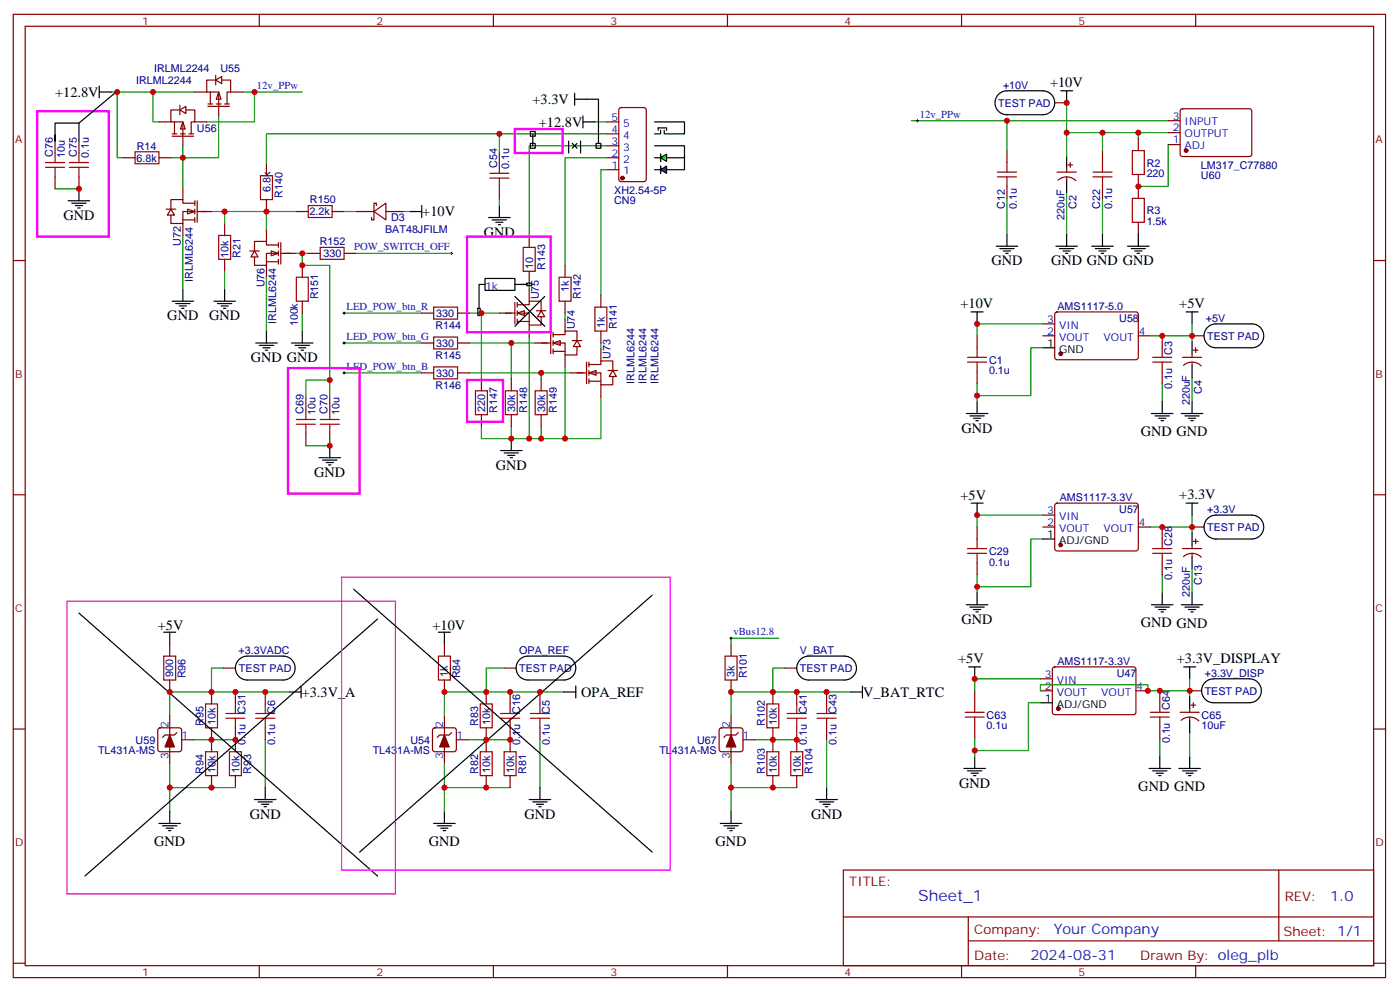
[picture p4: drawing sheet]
<svg xmlns="http://www.w3.org/2000/svg" width="414mm" height="293mm" viewBox="0 0 414 293" stroke-linecap="round" stroke-linejoin="round" font-family="sans-serif">
<g fill="none" stroke="#870000" stroke-width=".35">
<path d="M3.9 4.2h405.4v284.4h-405.4zM7.4 7.8h398.3v277.2h-398.3zM76.6 4.2v3.6M145.7 4.2v3.6M214.9 4.2v3.6M284 4.2v3.6M353.2 4.2v3.6M63.7 22.2v2.8M3.9 76.9h3.5M405.7 76.9h3.6M3.9 146h3.5M405.7 146h3.6"/>
<path d="M131.3 190.1v3.6M3.9 215.2h3.5M128 215l.4-.2h5.7l.5 .2 .2 .5v5.7l-.2 .5-.5 .2h-5.7l-.5-.2-.2-.5v-5.7zM131.3 200.7v3.6M131.3 211.3v14.1M133.4 216.3l-.7 .7h-2.8l-.7 .7M134.8 218.4h3.5M143.6 204.3v3.5M143.6 214.8v7.1M150.7 204.3v3.5M150.7 214.8v7.1M159.5 204.3v3.5"/>
<path d="M159.5 214.8v3.6M405.7 215.2h3.6M143.6 229v3.5M150.7 229v3.5M249.1 256.8h156.6v28.2h-156.6zM377.7 256.8v20.9M249.1 270.7h156.5M286 277.7h119.6M286 270.7v14.1M3.9 284.3h3.5M76.6 285v3.6M145.7 285v3.6"/>
<path d="M214.9 285v3.6M284 285v3.6M353.2 285v3.6M405.7 284.3h3.6"/>
</g>
<g fill="none" stroke="#000" stroke-width=".35">
<path d="M29.3 27.2h3.5M29.3 25.4v3.5M129.5 186.6h3.5M131.3 186.6v3.5M166.5 204.3h3.6M170.1 202.5v3.5M131.3 239.5v3.6M156.3 236h6.4M157.4 236.7h4.2M158.4 237.4h2.1M159.1 238.1h.7M159.5 232.5v3.5"/>
<path d="M128.1 243.1h6.3M129.2 243.8h4.2M130.2 244.5h2.1M130.9 245.2h.7"/>
</g>
<path d="M131.3 217l1.4 3.5h-2.8z" fill="#870000" stroke="#870000" stroke-width=".35"/>
<path d="M129.5 193.7h3.5v7h-3.5zM141.9 207.8h3.5v7h-3.5zM147.8 212h5.7M147.8 210.6h5.7M150.7 207.8v2.8M150.7 212v2.8M156.7 212h5.6M156.7 210.6h5.6M159.5 207.8v2.8M159.5 212v2.8M141.9 221.9h3.5v7.1h-3.5zM148.9 221.9h3.5v7.1h-3.5z" fill="none" stroke="#a10000" stroke-width=".35"/>
<g fill="none" stroke="#008700" stroke-width=".35">
<path d="M32.8 27.2h1.8v19.4h1.8M34.6 27.2h22.9M45.2 27.2v8.8h1.8M64.6 34.2v12.4h-10.6M71.6 27.2h3.6M89.3 27.2h-14.1v8.8h-14.1M345.1 39.2h-8.9v1.7M54 43v3.6h-3.5M138.3 218.4h12.4M159.5 218.4v14.1M166.5 204.3h-35.2v7M131.3 232.5h19.4"/>
<path d="M131.3 225.4v14.1"/>
</g>
<path d="M63.7 23.6l1.8-1v2.1z" fill="#fff" stroke="#870000" stroke-width=".35"/>
<g fill="none" stroke="#870000" stroke-width=".35">
<path d="M53.1 31v2.9M57.5 27.2h3.6M61.4 30.7h1.4M61.4 31.4h6.4M62.1 27.2v3.5M63.5 23.6h-2.4v3.6h3.5v7M63.9 30.7h1.4M64.6 27.2l.7 2.1h-1.4zM65.7 23.6h2.4v3.6h-1v3.5M66.4 30.7h1.4M68.1 27.2h3.5M36.4 46.6h3.5"/>
<path d="M47 46.6h3.5"/>
</g>
<path d="M39.9 44.8h7.1v3.5h-7.1z" fill="none" stroke="#a10000" stroke-width=".35"/>
<path d="M53.1 32.5l1.8-1.1v2.1z" fill="#fff" stroke="#870000" stroke-width=".35"/>
<g fill="none" stroke="#870000" stroke-width=".35">
<path d="M47 36h3.5M50.8 39.5h1.4M51.5 36v3.5M53 32.5h-2.5v3.5h3.5v7M53.3 39.5h1.4M54 36l.7 2.1h-1.4zM55.1 32.5h2.4v3.5h-1v3.5M55.8 39.5h1.4M57.5 36h3.6M311.5 30.3h3.6M345.1 39.2h3.5M345.1 35.6h3.5"/>
<path d="M348.8 32.3l.5-.2 20 .1 .4 .6v13l-.7 .4-20-.1-.4-.6v-12.7zM50.8 40.2h6.4M297.4 44.5v3.5M297.4 55v3.6M312.2 50.8h5.7M312.5 53.2a3.8 3.8 0 0 1 5.3 .1M315.1 49.7v1.1M315.1 52.2v1.1M315.4 48.7h1.4M316.1 48v1.4M325.6 44.5v3.5M325.6 55v3.6"/>
<path d="M336.2 40.9v3.6M336.2 51.5v7.1M345.1 42.7h3.5M336.2 65.6v3.5M288.6 99.1v3.6M308 99.1h3.5M308 95.6h3.5M311.8 92.3l.4-.2h23.6l.4 .7v13l-.7 .4-23.5-.1-.5-.6v-12.7zM336.2 99.1h3.6M343.3 99.1v3.6M352.1 99.1h3.5M288.6 109.7v3.5"/>
<path d="M343.3 109.7v3.5M349.3 105.5h5.6M349.6 107.9a3.8 3.8 0 0 1 5.2 .1M352.1 104.4v1.1M352.1 106.9v1M352.5 103.4h1.4M353.2 102.7v1.4M288.6 155.6v3.5M308 155.6h3.5M308 152h3.5M311.8 148.7l.4-.2 23.6 .1 .4 .6v13l-.7 .4h-23.5l-.5-.7v-12.7zM336.2 155.6h3.6"/>
<path d="M343.3 155.6v3.5M352.1 155.6h3.5M352.5 159.8h1.4M353.2 159.1v1.4M288.6 166.2v3.5M343.3 166.2v3.5M349.3 161.9h5.6M349.6 164.3a3.8 3.8 0 0 1 5.2 .2M352.1 160.9v1M352.1 163.3v1.1M50.1 190.1v3.6M66 197.2h3.5"/>
<path d="M148.9 197.2h3.5M215.9 190.1v3.6M231.8 197.2h3.5M46.8 215l.5-.2h5.7l.5 .2 .2 .5v5.7l-.3 .5-.4 .2h-5.7l-.5-.2-.2-.5v-5.7zM50.1 200.7v3.6M50.1 211.3v14.1M52.2 216.3l-.7 .7h-2.8l-.7 .7M53.7 218.4h3.5M62.5 204.3v3.5M62.5 214.8v7.1M69.5 204.3v3.5M69.5 214.8v7.1"/>
<path d="M78.4 204.3v3.5M78.4 214.8v3.6M212.6 215l.5-.2h5.7l.5 .2 .2 .5v5.7l-.3 .5-.4 .2h-5.7l-.5-.2-.2-.5v-5.7zM215.9 200.7v3.6M215.9 211.3v14.1M218.1 216.3l-.8 .7h-2.8l-.7 .7M219.5 218.4h3.5M228.3 204.3v3.5M228.3 214.8v7.1M235.3 204.3v3.5M235.3 214.8v7.1M244.2 204.3v3.5"/>
<path d="M244.2 214.8v3.6M62.5 229v3.5M69.5 229v3.5M228.3 229v3.5M235.3 229v3.5"/>
</g>
<g fill="none" stroke="#000" stroke-width=".35">
<path d="M294.9 27.8a3.5 3.5 0 0 1 2.5-1h10.6a3.5 3.5 0 0 1 3.5 3.5 3.5 3.5 0 0 1-3.5 3.6h-10.6a3.5 3.5 0 0 1-3.2-2.2 3.5 3.5 0 0 1 .7-3.9zM313.3 26.8h3.5M315.1 26.8v3.5M315.1 46.2v3.5M315.1 53.3v3.5M294.3 72.7h6.3M295.3 73.4h4.2M296.4 74.1h2.1M297.1 74.8h.7M297.4 69.1v3.6M311.9 72.7h6.3M312.9 73.4h4.3"/>
<path d="M314 74.1h2.1M314.7 74.8h.7M315.1 69.1v3.6M322.5 72.7h6.3M323.5 73.4h4.3M324.6 74.1h2.1M325.3 74.8h.7M325.6 69.1v3.6M333.1 72.7h6.3M334.1 73.4h4.2M335.2 74.1h2.1M335.9 74.8h.7"/>
<path d="M336.2 69.1v3.6M50.8 88.9h6.4M51.9 89.6h4.2M53 90.3h2.1M53.7 91h.7M54 85.4v3.5M286.8 92.1h3.6M288.6 92.1v3.5M350.3 92.1h3.6M352.1 92.1v3.5M356.7 96.6a3.5 3.5 0 0 1 2.5-1h10.5a3.5 3.5 0 0 1 3.6 3.5 3.5 3.5 0 0 1-3.6 3.6h-10.5a3.5 3.5 0 0 1-3.3-2.2 3.5 3.5 0 0 1 .8-3.9zM288.6 118.5v3.6"/>
<path d="M308 102.7h3.5M343.3 118.5v3.6M352.1 100.9v3.5M352.1 107.9v3.6M352.1 118.5v3.6M285.4 122.1h6.4M286.5 122.8h4.2M287.5 123.5h2.2M288.3 124.2h.7M340.1 122.1h6.4M341.2 122.8h4.2M342.2 123.5h2.1"/>
<path d="M342.9 124.2h.7M348.9 122.1h6.4M350 122.8h4.2M351 123.5h2.2M351.8 124.2h.7M286.8 148.5h3.6M288.6 148.5v3.5M308 159.1h3.5M350.3 148.5h3.6M352.1 148.5v3.5M352.1 157.3v3.6M356.7 153.1a3.5 3.5 0 0 1 2.5-1.1h10.5a3.5 3.5 0 0 1 3.6 3.6 3.5 3.5 0 0 1-3.6 3.5h-10.5a3.5 3.5 0 0 1-3.3-2.2 3.5 3.5 0 0 1 .8-3.8z"/>
<path d="M285.4 178.5h6.4M286.5 179.2h4.2M287.5 179.9h2.2M288.6 175v3.5M340.1 178.5h6.4M341.2 179.2h4.2M342.2 179.9h2.1M343.3 175v3.5M348.9 178.5h6.4M350 179.2h4.2M351 179.9h2.2M352.1 164.4v3.5"/>
<path d="M352.1 175v3.5M48.4 186.6h3.5M50.1 186.6v3.5M70.6 194.7a3.5 3.5 0 0 1 2.5-1h10.5a3.5 3.5 0 0 1 3.6 3.5 3.5 3.5 0 0 1-3.6 3.5h-10.5a3.5 3.5 0 0 1-3.3-2.1 3.5 3.5 0 0 1 .8-3.9zM153.5 194.7a3.5 3.5 0 0 1 2.5-1h10.5a3.5 3.5 0 0 1 3.6 3.5 3.5 3.5 0 0 1-3.6 3.5h-10.5a3.5 3.5 0 0 1-3.3-2.1 3.5 3.5 0 0 1 .8-3.9zM236.4 194.7a3.5 3.5 0 0 1 2.5-1h10.5a3.5 3.5 0 0 1 3.6 3.5 3.5 3.5 0 0 1-3.6 3.5h-10.5a3.5 3.5 0 0 1-3.3-2.1 3.5 3.5 0 0 1 .8-3.9zM288.3 180.6h.7M342.9 180.6h.7M351.8 180.6h.7M85.4 204.3h3.5M88.9 202.5v3.5M251.2 204.3h3.5"/>
<path d="M254.7 202.5v3.5M50.1 239.5v3.6M75.2 236h6.3M76.2 236.7h4.3M77.3 237.4h2.1M78 238.1h.7M78.4 232.5v3.5M215.9 239.5v3.6M241 236h6.3M242 236.7h4.3M243.1 237.4h2.1M243.8 238.1h.7"/>
<path d="M244.2 232.5v3.5M47 243.1h6.3M48 243.8h4.2M49.1 244.5h2.1M49.8 245.2h.7M212.8 243.1h6.3M213.8 243.8h4.3M214.9 244.5h2.1M215.6 245.2h.7"/>
</g>
<g fill="none" stroke="#008700" stroke-width=".35">
<path d="M269.2 35.6h75.9M297.4 35.6v8.9M315.1 30.3v8.9M325.6 39.2v5.3M336.2 39.2h-21.1v7M297.4 58.6v10.5M315.1 56.8v12.3M325.6 58.6v10.5M345.1 42.7v12.3h-8.9M308 95.6h-19.4v3.5M352.1 95.6v3.5h-12.3M352.1 99.1v1.8"/>
<path d="M288.6 113.2v5.3M308 102.7h-3.5v14.1h-15.9M343.3 113.2v5.3M352.1 111.5v7M308 152h-19.4v3.6M308 159.1h-3.5v14.1h-15.9M352.1 152v3.6h-12.3M352.1 155.6v1.7M288.6 169.7v5.3M343.3 169.7v5.3M352.1 167.9v7.1M66 197.2h-3.5v7.1"/>
<path d="M148.9 197.2h-5.3v7.1M230 188.4h-14.1v1.7M231.8 197.2h-3.5v7.1M57.2 218.4h12.3M78.4 218.4v14.1M85.4 204.3h-35.3v7M223 218.4h12.3M244.2 218.4v14.1M251.2 204.3h-35.3v7M50.1 232.5h19.4M50.1 225.4v14.1M215.9 232.5h19.4"/>
<path d="M215.9 225.4v14.1"/>
</g>
<g fill="none" stroke="#a10000" stroke-width=".35">
<path d="M294.6 52.2h5.6M294.6 50.8h5.6M297.4 48v2.8M297.4 52.2v2.8M322.8 52.2h5.7M322.8 50.8h5.7M325.6 48v2.8M325.6 52.2v2.8M334.5 44.5h3.5v7h-3.5zM334.5 58.6h3.5v7h-3.5zM285.8 106.9h5.6M285.8 105.5h5.6"/>
<path d="M288.6 102.7v2.8M288.6 106.9v2.8M340.5 106.9h5.6M340.5 105.5h5.6M343.3 102.7v2.8M343.3 106.9v2.8M288.6 159.1v2.8M343.3 159.1v2.8M285.8 163.3h5.6M285.8 161.9h5.6M288.6 163.3v2.9M340.5 163.3h5.6"/>
<path d="M340.5 161.9h5.6M343.3 163.3v2.9M48.4 193.7h3.5v7h-3.5zM214.2 193.7h3.5v7h-3.5zM60.7 207.8h3.5v7h-3.5zM66.7 212h5.7M66.7 210.6h5.7M69.5 207.8v2.8M69.5 212v2.8M75.5 212h5.7M75.5 210.6h5.7M78.4 207.8v2.8"/>
<path d="M78.4 212v2.8M226.5 207.8h3.5v7h-3.5zM232.5 212h5.7M232.5 210.6h5.7M235.3 207.8v2.8M235.3 212v2.8M241.3 212h5.7M241.3 210.6h5.7M244.2 207.8v2.8M244.2 212v2.8M60.7 221.9h3.5v7.1h-3.5zM67.8 221.9h3.5v7.1h-3.5z"/>
<path d="M226.5 221.9h3.5v7.1h-3.5zM233.6 221.9h3.5v7.1h-3.5z"/>
</g>
<g fill="#870000" stroke="#870000" stroke-width=".35">
<path d="M50.1 217l1.4 3.5h-2.8z"/>
<path d="M215.9 217l1.4 3.5h-2.8z"/>
<circle cx="313.3" cy="104.4" r=".53"/>
<circle cx="350.3" cy="44.4" r=".53"/>
<circle cx="313.3" cy="160.9" r=".53"/>
</g>
<path d="M74.8 27.2h.7M75.2 26.8v.7M270.6 35.6h.7M271 35.3v.7M215.6 188.4h.7M215.9 188v.7" fill="none" stroke="#000" stroke-width=".3"/>
<g fill="#fff" stroke="#870000" stroke-width=".35">
<path d="M55.4 61.7l2.1 .7-2.1 .7z"/>
<path d="M50.5 61.7l1 1.8h-2.1z"/>
</g>
<g fill="none" stroke="#870000" stroke-width=".35">
<path d="M54 55.4v3.5M57.5 60h-3.5v-1.1h-3.5v2.8M57.5 59.3v1.4M58.2 59.3v6.3M49.1 61.7h2.8M54 64.9h3.5M54 66v3.5M57.5 62.4h-3.5v3.6h-3.5v-2.5M57.5 61.7v1.4M57.5 64.2v1.4M58.2 62.4h4.6M66.4 66v3.5"/>
<path d="M66.4 76.6v3.5M156.3 69.5v3.5M166.9 78.3v3.5M124.6 92.4h3.5M135.1 92.4h3.6M156.3 80.1v3.5M166.9 88.9v3.5M177.5 87.1v3.6M177.5 97.7v3.5M124.6 101.2h3.5M124.6 110.1h3.5M135.1 101.2h3.6"/>
<path d="M135.1 110.1h3.6M142.2 111.8v3.6M151 111.8v3.6M159.8 111.8v3.6M142.2 122.4v3.5M151 122.4v3.5M159.8 122.4v3.5"/>
</g>
<g fill="none" stroke="#008700" stroke-width=".35">
<path d="M175.7 36h3.5M54 46.6v8.8M54 69.5v15.9M66.4 62.4v3.6M66.4 80.1v5.3M101.6 92.4h23M138.7 92.4h3.5M147.5 92.4h-5.3v19.4M156.3 99.5v30h10.6M156.3 83.6v1.8M166.9 92.4v1.8M101.6 110.1h23"/>
<path d="M101.6 101.2h23M138.7 110.1h21.1M138.7 101.2h12.3M158.1 101.2h-7.1v10.6M166.9 108.3v21.2h10.6v-12.4M168.7 110.1h-8.9v1.7M177.5 101.2v1.8M142.2 125.9v3.6h14.1M151 125.9v3.6M159.8 125.9v3.6"/>
</g>
<path d="M121 62.4h3.6M124.6 60.7v3.5M63.2 88.9h6.3M64.2 89.6h4.3M65.3 90.3h2.1M66 91h.7M66.4 85.4v3.5M147.8 133h6.4M148.9 133.7h4.2M150 134.4h2.1M150.7 135.1h.7M151 129.5v3.5" fill="none" stroke="#000" stroke-width=".35"/>
<path d="M64.6 69.5h3.5v7.1h-3.5zM154.6 73h3.5v7.1h-3.5zM128.1 90.7h7v3.5h-7zM128.1 99.5h7v3.5h-7zM165.1 81.8h3.6v7.1h-3.6zM175.7 90.7h3.5v7h-3.5zM128.1 108.3h7v3.5h-7zM140.4 115.4h3.6v7h-3.6zM149.3 115.4h3.5v7h-3.5zM158.1 115.4h3.5v7h-3.5z" fill="none" stroke="#a10000" stroke-width=".35"/>
<path d="M101.3 110.1h.7M101.3 101.2h.7M101.6 100.9v.7M101.6 109.7v.7" fill="none" stroke="#000" stroke-width=".3"/>
<g fill="#fff" stroke="#870000" stroke-width=".35">
<path d="M174 110.1l2.1-.7v1.4z"/>
<path d="M181 109.4l1.1 1.7h-2.1z"/>
</g>
<path d="M168.7 110.1h4.5M173.2 106.9v6.3M174 107.6h3.5v-1.1h3.5v2.9M174 110.1h3.5v3.5h3.5v-2.5M174 112.5h3.5M174 106.9v1.4M174 109.4v1.4M174 111.8v1.4M177.5 103v3.5M177.5 113.6v3.5M179.6 109.4h2.8" fill="none" stroke="#870000" stroke-width=".35"/>
<g fill="#fff" stroke="#870000" stroke-width=".35">
<path d="M163.4 101.2l2.1-.7v1.5z"/>
<path d="M170.4 100.5l1.1 1.8h-2.1z"/>
</g>
<path d="M162.7 98.1v6.3M163.4 98.8h3.5v-1.1h3.5v2.8M163.4 98.1v1.4M166.9 94.2v3.5M158.1 101.2h4.6M163.4 101.2h3.5v3.6h3.5v-2.5M163.4 103.7h3.5M163.4 100.5v1.5M163.4 103v1.4M166.9 104.8v3.5M169 100.5h2.8" fill="none" stroke="#870000" stroke-width=".35"/>
<g fill="#fff" stroke="#870000" stroke-width=".35">
<path d="M152.8 92.4l2.1-.7v1.4z"/>
<path d="M159.8 91.7l1.1 1.8h-2.1z"/>
</g>
<path d="M147.5 92.4h4.6M152.1 89.3v6.3M152.8 90h3.5v-1.1h3.5v2.8M152.8 92.4h3.5v3.6h3.5v-2.5M152.8 94.9h3.5M152.8 89.3v1.4M152.8 91.7v1.4M152.8 94.2v1.4M156.3 85.4v3.5M156.3 96v3.5M158.4 91.7h2.9" fill="none" stroke="#870000" stroke-width=".35"/>
<path d="M101.3 92.4h.7M101.6 92.1v.7" fill="none" stroke="#000" stroke-width=".3"/>
<path d="M62.8 62.4h24.7" fill="none" stroke="#008700" stroke-width=".35"/>
<g fill="#fff" stroke="#870000" stroke-width=".35">
<path d="M80.1 74.1l2.1 .7-2.1 .7z"/>
<path d="M75.2 74.1l1 1.7h-2.1z"/>
</g>
<g fill="none" stroke="#870000" stroke-width=".35">
<path d="M179.2 39.5h3.6M179.2 36h3.6M183 32l.5-.2h6.7l.6 .4 .1 20.7-.5 .7h-6.9l-.7-.4v-20.7zM16.3 41.6v3.6M16.3 52.2v3.5M23.3 41.6v3.6M23.3 52.2v3.5M78.7 48.3v3.6M78.7 58.9v3.5M147.5 44.8v3.5M147.5 55.4v3.5M179.2 50.1h3.6"/>
<path d="M179.2 46.6h3.6M179.2 43h3.6M73.8 74.1h2.8M78.7 77.3h3.5M78.7 67.7v3.6M78.7 78.3v3.5M82.2 72.3h-3.5v-1h-3.5v2.8M82.2 74.8h-3.5v3.5h-3.5v-2.5M82.2 71.6v1.4M82.2 74.1v1.4M82.2 76.6v1.4M82.9 71.6v6.4"/>
<path d="M82.9 74.8h4.6M87.5 62.4h3.6M89.3 78.3v3.5M91.1 74.8h3.5M98.1 62.4h3.5M101.6 74.8h3.6M105.2 62.4h5.3M110.5 62.4l3.5-2.4v4.9zM111.2 60.7v-.7h-.7v4.9h-.8v-.7M114 62.4h5.3M89.3 88.9v3.5M90.3 117.5v3.5"/>
<path d="M97.4 117.5v3.5M90.3 128.1v3.5M97.4 128.1v3.5M311.1 197.1l.4-.3 23.6 .1 .4 .7v12.9l-.7 .5-23.5-.1-.5-.6v-12.7zM287.9 203.9v3.5M287.9 214.5v3.5M307.3 203.9h3.5M307.3 200.4h3.5M335.5 203.9h3.6M342.6 203.9v3.5M342.6 214.5v3.5M348.6 210.3h5.6"/>
<path d="M348.9 212.6a3.8 3.8 0 0 1 5.2 .2M351.4 203.9h3.5M351.4 209.2v1.1M351.4 211.7v1M351.8 208.1h1.4M352.5 207.4v1.4"/>
</g>
<g fill="none" stroke="#000" stroke-width=".35">
<path d="M16.3 39.9v1.7v-5.3h7v5.3M33.9 27.5l-10.6 8.8M156.7 38.8h1.4v1.4h-1.4zM157.4 39.5v3.5M169.7 29.3h7.1v13M169.7 27.5v3.5M172.2 36h3.5M172.2 34.2v3.5M193.4 36h8.8v3.5h-6v-1M194.4 38.5v-.8h2.5v.8M195.1 38.5v1h-1.7M20.1 59.3h6.4"/>
<path d="M21.2 60h4.2M23.3 55.7v3.6M156.7 42.3h1.4v1.4h-1.4zM168 41.6v3.6M169 42.3l1.4 1.4M170.4 42.3l-1.4 1.4M171.5 41.6v3.6M176.1 42.3h1.4v1.4h-1.4zM193.4 50.1h1.7v-1.1v2.2v-1.1l1.8-1.1v2.2l-1.8-1.1M193.4 46.6h1.7v-1.1v2.1v-1l1.8-1.1v2.1l-1.8-1M193.4 43h8.8v7.1h-5.3M202.2 46.2v.4h-5.3"/>
<path d="M22.3 60.7h2.1M23 61.4h.7M144.3 64.2h6.4M145.4 64.9h4.2M146.4 65.6h2.2M147.1 66.3h.7M147.5 60.7v3.5M78.7 97.7v3.5M89.3 97.7v3.5M141.1 91h.8v2.1h-.8zM143.3 84v1.7h8.8v-1.7M152.1 87.5l8.8 8.8"/>
<path d="M153.8 84h1.8h-3.5v-1.8h-8.8v1.8h-1.8v7M155.6 83.6h1.4v.7h-1.4zM160.9 87.5l-8.8 8.8M75.5 101.2h6.4M76.6 102h4.2M77.6 102.7h2.2M78.4 103.4h.7M86.1 101.2h6.4M87.2 102h4.2M88.2 102.7h2.1M88.9 103.4h.7M94.2 135.1h6.4"/>
<path d="M95.3 135.8h4.2M96.3 136.5h2.2M97 137.2h.8M97.4 131.6v3.5M104.5 173.9l88.2 77.6M192.7 175.7l-86.5 75.8M23.3 181l88.2 77.6M111.5 182.7l-86.4 75.9M286.1 196.8h3.6M287.9 196.8v3.6M349.6 196.8h3.6M351.4 196.8v3.6"/>
<path d="M307.3 207.4h3.5M351.4 205.7v3.5M351.4 212.7v3.6M356 201.4a3.5 3.5 0 0 1 2.5-1h10.5a3.5 3.5 0 0 1 3.6 3.5 3.5 3.5 0 0 1-3.6 3.5h-10.5a3.5 3.5 0 0 1-3.3-2.1 3.5 3.5 0 0 1 .8-3.9zM284.7 226.8h6.4M285.8 227.5h4.2M286.8 228.2h2.2M287.5 229h.8M287.9 223.3v3.5M339.4 226.8h6.4M340.5 227.5h4.2M341.5 228.2h2.1"/>
<path d="M342.2 229h.7M342.6 223.3v3.5M348.2 226.8h6.4M349.3 227.5h4.2M350.3 228.2h2.2M351 229h.8M351.4 223.3v3.5"/>
</g>
<g fill="none" stroke="#008700" stroke-width=".35">
<path d="M147.5 39.5v5.3M179.2 39.5h-100.5v8.8M16.3 55.7h7M147.5 58.9v1.8M179.2 43h-22.9v26.5M179.2 46.6h-12.3v31.7M179.2 50.1h-1.7v37M78.7 62.4v5.3M87.5 74.8h3.6M89.3 74.8v3.5h8.1v39.2M101.6 62.4h3.6M105.2 74.8h28.2"/>
<path d="M119.3 62.4h1.7M78.7 81.8v15.9M89.3 92.4v5.3M97.4 112.2h-7.1v5.3M90.3 131.6h7.1M287.9 218v5.3M307.3 207.4h-3.5v14.1h-15.9M307.3 200.4h-19.4v3.5M342.6 218v5.3M351.4 216.3v7M351.4 200.4v3.5h-12.3v-1.8h-31.8v1.8M351.4 203.9v1.8"/>
</g>
<g fill="none" stroke="#a10000" stroke-width=".35">
<path d="M13.4 49.4h5.7M13.4 48h5.7M16.3 45.2v2.8M16.3 49.4v2.8M20.5 49.4h5.6M20.5 48h5.6M23.3 45.2v2.8M23.3 49.4v2.8M76.9 51.9h3.6v7h-3.6zM144.7 52.6h5.6M144.7 51.2h5.6M147.5 48.3v2.9"/>
<path d="M147.5 52.6v2.8M91.1 60.7h7v3.5h-7zM94.6 73h7v3.6h-7zM87.5 81.8h3.6v7.1h-3.6zM87.5 125.2h5.7M87.5 123.8h5.7M90.3 121v2.8M90.3 125.2v2.9M94.6 125.2h5.6M94.6 123.8h5.6M97.4 121v2.8M97.4 125.2v2.9"/>
<path d="M285.1 211.7h5.6M285.1 210.3h5.6M287.9 207.4v2.9M287.9 211.7v2.8M339.8 211.7h5.6M339.8 210.3h5.6M342.6 207.4v2.9M342.6 211.7v2.8"/>
</g>
<path d="M133 74.8h.7M133.4 74.4v.7" fill="none" stroke="#000" stroke-width=".3"/>
<g fill="#870000" stroke="#870000" stroke-width=".35">
<circle cx="183.8" cy="52.6" r=".53"/>
<circle cx="312.6" cy="209.2" r=".53"/>
</g>
<path d="M195.5 46.6l1.3-.8-.2 1.5-.9-.6 .8-.4-.1 .5" fill="none" stroke="#0f0" stroke-width=".35"/>
<path d="M195.6 50.2l1-.7-.7 .6 .5-.3 .3-.4-.3 .3h.3v1.2l-.9-.7 .7-.2v.6" fill="none" stroke="#03f" stroke-width=".35"/>
<path d="M11 32.8h21.1v37h-21.1zM152.1 38.1h14.1v7.1h-14.1zM138 69.8h24.7v28.3h-24.7zM85.1 108.7h21.1v37h-21.1zM138 112.2h10.6v12.3h-10.6z" fill="none" stroke="#f0f" stroke-width=".71"/>
<path d="M19.8 177.4h97v86.5h-97zM100.9 170.4h97v86.4h-97z" fill="none" stroke="#f0f" stroke-width=".35"/>
<g fill="#c00">
<circle cx="143.6" cy="218.4" r=".88"/>
<circle cx="131.3" cy="204.3" r=".88"/>
<circle cx="143.6" cy="204.3" r=".88"/>
<circle cx="131.3" cy="232.5" r=".88"/>
<circle cx="159.5" cy="204.3" r=".88"/>
<circle cx="150.7" cy="218.4" r=".88"/>
<circle cx="143.6" cy="232.5" r=".88"/>
<circle cx="54" cy="46.6" r=".88"/>
<circle cx="75.2" cy="27.2" r=".88"/>
<circle cx="45.2" cy="27.2" r=".88"/>
<circle cx="288.6" cy="116.8" r=".88"/>
<circle cx="336.2" cy="55" r=".88"/>
<circle cx="325.6" cy="39.2" r=".88"/>
<circle cx="297.4" cy="35.6" r=".88"/>
<circle cx="336.2" cy="39.2" r=".88"/>
<circle cx="315.1" cy="39.2" r=".88"/>
<circle cx="288.6" cy="95.6" r=".88"/>
<circle cx="343.3" cy="99.1" r=".88"/>
<circle cx="352.1" cy="99.1" r=".88"/>
<circle cx="352.1" cy="155.6" r=".88"/>
<circle cx="343.3" cy="155.6" r=".88"/>
<circle cx="288.6" cy="152" r=".88"/>
<circle cx="288.6" cy="173.2" r=".88"/>
<circle cx="62.5" cy="232.5" r=".88"/>
<circle cx="69.5" cy="218.4" r=".88"/>
<circle cx="78.4" cy="204.3" r=".88"/>
<circle cx="50.1" cy="232.5" r=".88"/>
<circle cx="62.5" cy="204.3" r=".88"/>
<circle cx="50.1" cy="204.3" r=".88"/>
<circle cx="62.5" cy="218.4" r=".88"/>
<circle cx="69.5" cy="204.3" r=".88"/>
<circle cx="150.7" cy="204.3" r=".88"/>
<circle cx="315.1" cy="30.3" r=".88"/>
<circle cx="235.3" cy="204.3" r=".88"/>
<circle cx="228.3" cy="218.4" r=".88"/>
<circle cx="215.9" cy="204.3" r=".88"/>
<circle cx="228.3" cy="204.3" r=".88"/>
<circle cx="215.9" cy="232.5" r=".88"/>
<circle cx="244.2" cy="204.3" r=".88"/>
<circle cx="235.3" cy="218.4" r=".88"/>
<circle cx="228.3" cy="232.5" r=".88"/>
<circle cx="159.8" cy="110.1" r=".88"/>
<circle cx="151" cy="101.2" r=".88"/>
<circle cx="142.2" cy="92.4" r=".88"/>
<circle cx="159.8" cy="129.5" r=".88"/>
<circle cx="151" cy="129.5" r=".88"/>
<circle cx="156.3" cy="129.5" r=".88"/>
<circle cx="166.9" cy="129.5" r=".88"/>
<circle cx="66.4" cy="62.4" r=".88"/>
<circle cx="78.7" cy="62.4" r=".88"/>
<circle cx="89.3" cy="74.8" r=".88"/>
<circle cx="34.6" cy="27.2" r=".88"/>
<circle cx="147.5" cy="39.5" r=".88"/>
<circle cx="287.9" cy="221.5" r=".88"/>
<circle cx="287.9" cy="200.4" r=".88"/>
<circle cx="342.6" cy="203.9" r=".88"/>
<circle cx="351.4" cy="203.9" r=".88"/>
<circle cx="339.1" cy="203.9" r=".88"/>
<circle cx="89.3" cy="78.3" r=".88"/>
<circle cx="97.4" cy="112.2" r=".88"/>
<circle cx="97.4" cy="131.6" r=".88"/>
<circle cx="23.3" cy="55.7" r=".88"/>
</g>
<text font-size="4.6" fill="#00f" x="271.2" y="265.8">Sheet_1</text>
<g font-size="4.2">
<text x="16.3" y="28.6">+12.8V</text>
<text x="310.2" y="25.8">+10V</text>
<text x="157.3" y="30.7">+3.3V</text>
<text x="159.2" y="37.4">+12.8V</text>
<text x="18.7" y="64.9">GND</text>
<text x="124.7" y="63.9">+10V</text>
<text x="142.9" y="69.8">GND</text>
<text x="292.8" y="78.3">GND</text>
<text x="310.5" y="78.3">GND GND GND</text>
<text x="49.4" y="94.5">GND</text>
<text x="61.8" y="94.5">GND</text>
<text x="283.7" y="91">+10V</text>
<text x="348.3" y="91">+5V</text>
<text x="74.1" y="106.9">GND GND</text>
<text x="284" y="127.7">GND</text>
<text x="336.9" y="128.8">GND GND</text>
<text x="92.8" y="140.8">GND</text>
<text x="146.4" y="138.6">GND</text>
<text x="283.7" y="147.5">+5V</text>
<text x="348.3" y="147.4">+3.3V</text>
<text x="46.6" y="185.9">+5V</text>
<text x="127.7" y="185.9">+10V</text>
<text x="284" y="184.1">GND</text>
<text x="336.9" y="185.2">GND GND</text>
<text x="283" y="195.8">+5V</text>
<text x="347.6" y="195.8">+3.3V_DISPLAY</text>
<text x="89.1" y="205.7">+3.3V_A</text>
<text x="171.7" y="205.7">OPA_REF</text>
<text x="254.9" y="205.7">V_BAT_RTC</text>
<text x="283.3" y="232.5">GND</text>
<text x="336.2" y="233.5">GND GND</text>
<text x="73.8" y="241.7">GND</text>
<text x="154.9" y="241.7">GND</text>
<text x="239.6" y="241.7">GND</text>
<text x="45.5" y="249.8">GND</text>
<text x="126.7" y="249.8">GND</text>
<text x="211.3" y="249.8">GND</text>
</g>
<g font-size="4.2" fill="#00f">
<text x="392.9" y="266.1">1.0</text>
<text x="311.3" y="275.6">Your Company</text>
<text x="304.3" y="283.4">2024-08-31</text>
</g>
<g font-size="3.9" fill="#800">
<text x="250.9" y="261.4">TITLE:</text>
<text x="379.5" y="266.1">REV:</text>
<text x="287.8" y="275.6">Company:</text>
<text x="379.1" y="276.2">Sheet: 1/1</text>
<text x="287.8" y="283.3">Date:</text>
<text x="336.8" y="283.4">Drawn By: oleg_plb</text>
</g>
<g font-size="3.2" fill="#800">
<text x="42" y="7.2">1</text>
<text x="111.2" y="7.2">2</text>
<text x="180.3" y="7.2">3</text>
<text x="249.4" y="7.2">4</text>
<text x="318.6" y="7.2">5</text>
<text x="4.4" y="42.3">A</text>
<text x="406.3" y="42.3">A</text>
<text x="4.4" y="111.5">B</text>
<text x="406.3" y="111.5">B</text>
<text x="4.4" y="180.6">C</text>
<text x="406.3" y="180.6">C</text>
<text x="4.4" y="249.8">D</text>
<text x="406.3" y="249.8">D</text>
<text x="42" y="288">1</text>
<text x="111.2" y="288">2</text>
<text x="180.3" y="288">3</text>
<text x="249.4" y="288">4</text>
<text x="318.6" y="288">5</text>
</g>
<g font-size="3.2" fill="#000080">
<text x="45.5" y="21.3">IRLML2244</text>
<text x="65.1" y="21.3">U55</text>
<text x="40.2" y="24.8">IRLML2244</text>
<text x="296.3" y="26.2">+10V</text>
<text x="294.8" y="31.5">TEST PAD</text>
<text x="58.2" y="38.9">U56</text>
<text x="15.6" y="46.4" transform="rotate(-90 15.6 46.4)">C76</text>
<text x="19.1" y="46.6" transform="rotate(-90 19.1 46.6)">10u</text>
<text x="22.7" y="46.4" transform="rotate(-90 22.7 46.4)">C75</text>
<text x="26.2" y="46.6" transform="rotate(-90 26.2 46.6)">0.1u</text>
<text x="40.3" y="47.7">6.8k</text>
<text x="40.4" y="44.2">R14</text>
<text x="146.8" y="49.6" transform="rotate(-90 146.8 49.6)">C54</text>
<text x="150.4" y="49.8" transform="rotate(-90 150.4 49.8)">0.1u</text>
<text x="338.7" y="52.3">220</text>
<text x="338.7" y="49.2">R2</text>
<text x="354.7" y="49.7">LM317_C77880</text>
<text x="354.7" y="53">U60</text>
<text x="79.9" y="56.8" transform="rotate(-90 79.9 56.8)">6.8k</text>
<text x="83.4" y="58.4" transform="rotate(-90 83.4 58.4)">R140</text>
<text x="181.4" y="57.2">XH2.54-5P</text>
<text x="91.4" y="63.6">2.2k</text>
<text x="91.6" y="60.1">R150</text>
<text x="115.6" y="65.4">D3</text>
<text x="181.4" y="60.4">CN9</text>
<text x="296.8" y="61.6" transform="rotate(-90 296.8 61.6)">C12</text>
<text x="300.3" y="61.8" transform="rotate(-90 300.3 61.8)">0.1u</text>
<text x="314.4" y="65" transform="rotate(-90 314.4 65)">220uF</text>
<text x="317.9" y="61.6" transform="rotate(-90 317.9 61.6)">C2</text>
<text x="325" y="61.6" transform="rotate(-90 325 61.6)">C22</text>
<text x="328.5" y="61.8" transform="rotate(-90 328.5 61.8)">0.1u</text>
<text x="338.7" y="63.3">R3</text>
<text x="113.8" y="68.9">BAT48JFILM</text>
<text x="338.7" y="66.4">1.5k</text>
<text x="53.4" y="72.5" transform="rotate(-90 53.4 72.5)">U72</text>
<text x="67.5" y="76.2" transform="rotate(-90 67.5 76.2)">10k</text>
<text x="71.1" y="76" transform="rotate(-90 71.1 76)">R21</text>
<text x="94.5" y="72.4">R152</text>
<text x="95.6" y="76">330</text>
<text x="56.9" y="83.3" transform="rotate(-90 56.9 83.3)">IRLML6244</text>
<text x="157.5" y="79.3" transform="rotate(-90 157.5 79.3)">10</text>
<text x="161" y="79.6" transform="rotate(-90 161 79.6)">R143</text>
<text x="78.1" y="84.9" transform="rotate(-90 78.1 84.9)">U76</text>
<text x="94" y="88.4" transform="rotate(-90 94 88.4)">R151</text>
<text x="159.2" y="88.4" transform="rotate(-90 159.2 88.4)">U75</text>
<text x="168" y="86.2" transform="rotate(-90 168 86.2)">1k</text>
<text x="171.6" y="88.4" transform="rotate(-90 171.6 88.4)">R142</text>
<text x="81.6" y="95.6" transform="rotate(-90 81.6 95.6)">IRLML6244</text>
<text x="128.9" y="93.6">330</text>
<text x="312.4" y="91.5">AMS1117-5.0</text>
<text x="330.6" y="95">U58</text>
<text x="356.2" y="95">+5V</text>
<text x="88" y="96.4" transform="rotate(-90 88 96.4)">100k</text>
<text x="128.6" y="97.1">R144</text>
<text x="169.8" y="97.2" transform="rotate(-90 169.8 97.2)">U74</text>
<text x="178.6" y="96.9" transform="rotate(-90 178.6 96.9)">1k</text>
<text x="182.2" y="97.2" transform="rotate(-90 182.2 97.2)">R141</text>
<text x="356.6" y="100.3">TEST PAD</text>
<text x="128.6" y="105.9">R145</text>
<text x="128.9" y="102.4">330</text>
<text x="180.4" y="106" transform="rotate(-90 180.4 106)">U73</text>
<text x="292.1" y="107.3">C1</text>
<text x="346.2" y="104.8" transform="rotate(-90 346.2 104.8)">C3</text>
<text x="128.9" y="111.2">330</text>
<text x="187.4" y="113.3" transform="rotate(-90 187.4 113.3)">IRLML6244</text>
<text x="190.9" y="113.3" transform="rotate(-90 190.9 113.3)">IRLML6244</text>
<text x="194.5" y="113.3" transform="rotate(-90 194.5 113.3)">IRLML6244</text>
<text x="292.1" y="110.5">0.1u</text>
<text x="128.6" y="114.7">R146</text>
<text x="346.2" y="114.7" transform="rotate(-90 346.2 114.7)">0.1u</text>
<text x="351.5" y="119.7" transform="rotate(-90 351.5 119.7)">220uF</text>
<text x="355" y="116.3" transform="rotate(-90 355 116.3)">C4</text>
<text x="89.7" y="122.3" transform="rotate(-90 89.7 122.3)">C69</text>
<text x="93.2" y="122.4" transform="rotate(-90 93.2 122.4)">10u</text>
<text x="96.7" y="122.3" transform="rotate(-90 96.7 122.3)">C70</text>
<text x="100.3" y="122.4" transform="rotate(-90 100.3 122.4)">10u</text>
<text x="143.4" y="121.6" transform="rotate(-90 143.4 121.6)">220</text>
<text x="146.9" y="121.9" transform="rotate(-90 146.9 121.9)">R147</text>
<text x="152.2" y="121.6" transform="rotate(-90 152.2 121.6)">30k</text>
<text x="155.7" y="121.9" transform="rotate(-90 155.7 121.9)">R148</text>
<text x="161" y="121.6" transform="rotate(-90 161 121.6)">30k</text>
<text x="164.5" y="121.9" transform="rotate(-90 164.5 121.9)">R149</text>
<text x="313" y="147.9">AMS1117-3.3V</text>
<text x="330.6" y="151.4">U57</text>
<text x="356.6" y="151.5">+3.3V</text>
<text x="346.2" y="161.2" transform="rotate(-90 346.2 161.2)">C28</text>
<text x="356.6" y="156.7">TEST PAD</text>
<text x="292.1" y="166.9">0.1u</text>
<text x="292.1" y="163.8">C29</text>
<text x="346.2" y="171.1" transform="rotate(-90 346.2 171.1)">0.1u</text>
<text x="355" y="172.7" transform="rotate(-90 355 172.7)">C13</text>
<text x="351.5" y="176.1" transform="rotate(-90 351.5 176.1)">220uF</text>
<text x="70.5" y="193.1">+3.3VADC</text>
<text x="153.4" y="193.1">OPA_REF</text>
<text x="236.3" y="193.1">V_BAT</text>
<text x="312.3" y="196.2">AMS1117-3.3V</text>
<text x="51.2" y="200" transform="rotate(-90 51.2 200)">900</text>
<text x="54.8" y="200.2" transform="rotate(-90 54.8 200.2)">R96</text>
<text x="70.6" y="198.3">TEST PAD</text>
<text x="132.3" y="200" transform="rotate(-90 132.3 200)">1k</text>
<text x="136" y="200.2" transform="rotate(-90 136 200.2)">R84</text>
<text x="153.4" y="198.3">TEST PAD</text>
<text x="217" y="200" transform="rotate(-90 217 200)">3k</text>
<text x="220.6" y="200.2" transform="rotate(-90 220.6 200.2)">R101</text>
<text x="236.3" y="198.3">TEST PAD</text>
<text x="329.9" y="199.8">U47</text>
<text x="355.9" y="199.8">+3.3V_DISP</text>
<text x="345.5" y="209.5" transform="rotate(-90 345.5 209.5)">C64</text>
<text x="355.9" y="205">TEST PAD</text>
<text x="60.1" y="214.3" transform="rotate(-90 60.1 214.3)">R95</text>
<text x="63.6" y="214.1" transform="rotate(-90 63.6 214.1)">10k</text>
<text x="72.5" y="210.8" transform="rotate(-90 72.5 210.8)">C31</text>
<text x="81.3" y="210.8" transform="rotate(-90 81.3 210.8)">C6</text>
<text x="141.2" y="214.3" transform="rotate(-90 141.2 214.3)">R83</text>
<text x="144.8" y="214.1" transform="rotate(-90 144.8 214.1)">10k</text>
<text x="153.6" y="210.8" transform="rotate(-90 153.6 210.8)">C16</text>
<text x="162.4" y="210.8" transform="rotate(-90 162.4 210.8)">C5</text>
<text x="225.9" y="214.3" transform="rotate(-90 225.9 214.3)">R102</text>
<text x="229.5" y="214.1" transform="rotate(-90 229.5 214.1)">10k</text>
<text x="238.3" y="210.8" transform="rotate(-90 238.3 210.8)">C41</text>
<text x="247.1" y="210.8" transform="rotate(-90 247.1 210.8)">C43</text>
<text x="291.4" y="215.3">0.1u</text>
<text x="291.4" y="212.1">C63</text>
<text x="354.9" y="215.3">10uF</text>
<text x="354.9" y="212.1">C65</text>
<text x="40.1" y="219.5">U59</text>
<text x="72.5" y="219.8" transform="rotate(-90 72.5 219.8)">0.1u</text>
<text x="81.3" y="219.8" transform="rotate(-90 81.3 219.8)">0.1u</text>
<text x="121.2" y="219.5">U54</text>
<text x="153.6" y="219.8" transform="rotate(-90 153.6 219.8)">0.1u</text>
<text x="162.4" y="219.8" transform="rotate(-90 162.4 219.8)">0.1u</text>
<text x="205.9" y="219.5">U67</text>
<text x="238.3" y="219.8" transform="rotate(-90 238.3 219.8)">0.1u</text>
<text x="247.1" y="219.8" transform="rotate(-90 247.1 219.8)">0.1u</text>
<text x="345.5" y="219.5" transform="rotate(-90 345.5 219.5)">0.1u</text>
<text x="29" y="222.7">TL431A-MS</text>
<text x="110.1" y="222.7">TL431A-MS</text>
<text x="194.8" y="222.7">TL431A-MS</text>
<text x="60.1" y="228.4" transform="rotate(-90 60.1 228.4)">R94</text>
<text x="63.6" y="228.2" transform="rotate(-90 63.6 228.2)">10k</text>
<text x="70.7" y="228.2" transform="rotate(-90 70.7 228.2)">10k</text>
<text x="74.2" y="228.4" transform="rotate(-90 74.2 228.4)">R93</text>
<text x="141.2" y="228.4" transform="rotate(-90 141.2 228.4)">R82</text>
<text x="144.8" y="228.2" transform="rotate(-90 144.8 228.2)">10k</text>
<text x="151.8" y="228.2" transform="rotate(-90 151.8 228.2)">10k</text>
<text x="155.4" y="228.4" transform="rotate(-90 155.4 228.4)">R81</text>
<text x="225.9" y="228.4" transform="rotate(-90 225.9 228.4)">R103</text>
<text x="229.5" y="228.2" transform="rotate(-90 229.5 228.2)">10k</text>
<text x="236.5" y="228.2" transform="rotate(-90 236.5 228.2)">10k</text>
<text x="240" y="228.4" transform="rotate(-90 240 228.4)">R104</text>
</g>
<g font-size="3.2" fill="#00f">
<text x="75.9" y="26.3">12v_PPw</text>
<text x="180.6" y="35.6">5</text>
<text x="271.7" y="34.7">12v_PPw</text>
<text x="346.4" y="35.3">3</text>
<text x="180.6" y="39.2">4</text>
<text x="184.1" y="40.9">4</text>
<text x="184.1" y="37.4">5</text>
<text x="346.4" y="38.8">2</text>
<text x="349.9" y="40.6">OUTPUT</text>
<text x="349.9" y="37">INPUT</text>
<text x="180.6" y="46.2">2</text>
<text x="180.6" y="42.7">3</text>
<text x="184.1" y="48">2</text>
<text x="184.1" y="44.5">3</text>
<text x="346.4" y="42.3">1</text>
<text x="349.9" y="44.1">ADJ</text>
<text x="180.6" y="49.7">1</text>
<text x="184.1" y="51.5">1</text>
<text x="104.6" y="73.9">POW_SWITCH_OFF</text>
<text x="143.3" y="85.7">1k</text>
<text x="102.3" y="91.5">LED_POW_btn_R</text>
<text x="309.3" y="95.2">3</text>
<text x="102.3" y="100.4">LED_POW_btn_G</text>
<text x="309.3" y="98.8">2</text>
<text x="312.8" y="100.5">VOUT</text>
<text x="312.8" y="97">VIN</text>
<text x="326" y="100.5">VOUT</text>
<text x="336.4" y="98.8">4</text>
<text x="102.3" y="109.2">LED_POW_btn_B</text>
<text x="309.3" y="155.2">2</text>
<text x="309.3" y="151.7">3</text>
<text x="312.8" y="153.5">VIN</text>
<text x="336.4" y="155.2">4</text>
<text x="312.8" y="157">VOUT</text>
<text x="326" y="157">VOUT</text>
<text x="216.6" y="187.5">vBus12.8</text>
<text x="308.6" y="203.6">2</text>
<text x="308.6" y="200">3</text>
<text x="312.1" y="201.8">VIN</text>
<text x="335.7" y="203.6">4</text>
<text x="312.1" y="205.3">VOUT</text>
<text x="325.3" y="205.3">VOUT</text>
<text x="49.8" y="214.8" transform="rotate(-90 49.8 214.8)">2</text>
<text x="130.9" y="214.8" transform="rotate(-90 130.9 214.8)">2</text>
<text x="215.6" y="214.8" transform="rotate(-90 215.6 214.8)">2</text>
<text x="53.7" y="218">1</text>
<text x="134.8" y="218">1</text>
<text x="219.5" y="218">1</text>
<text x="49.8" y="223.9" transform="rotate(-90 49.8 223.9)">3</text>
<text x="130.9" y="223.9" transform="rotate(-90 130.9 223.9)">3</text>
<text x="215.6" y="223.9" transform="rotate(-90 215.6 223.9)">3</text>
</g>
<g font-size="3.2">
<text x="309.3" y="102.3">1</text>
<text x="312.8" y="104.1">GND</text>
<text x="309.3" y="158.8">1</text>
<text x="312.8" y="160.5">ADJ/GND</text>
<text x="308.6" y="207.1">1</text>
<text x="312.1" y="208.8">ADJ/GND</text>
</g>
</svg>
